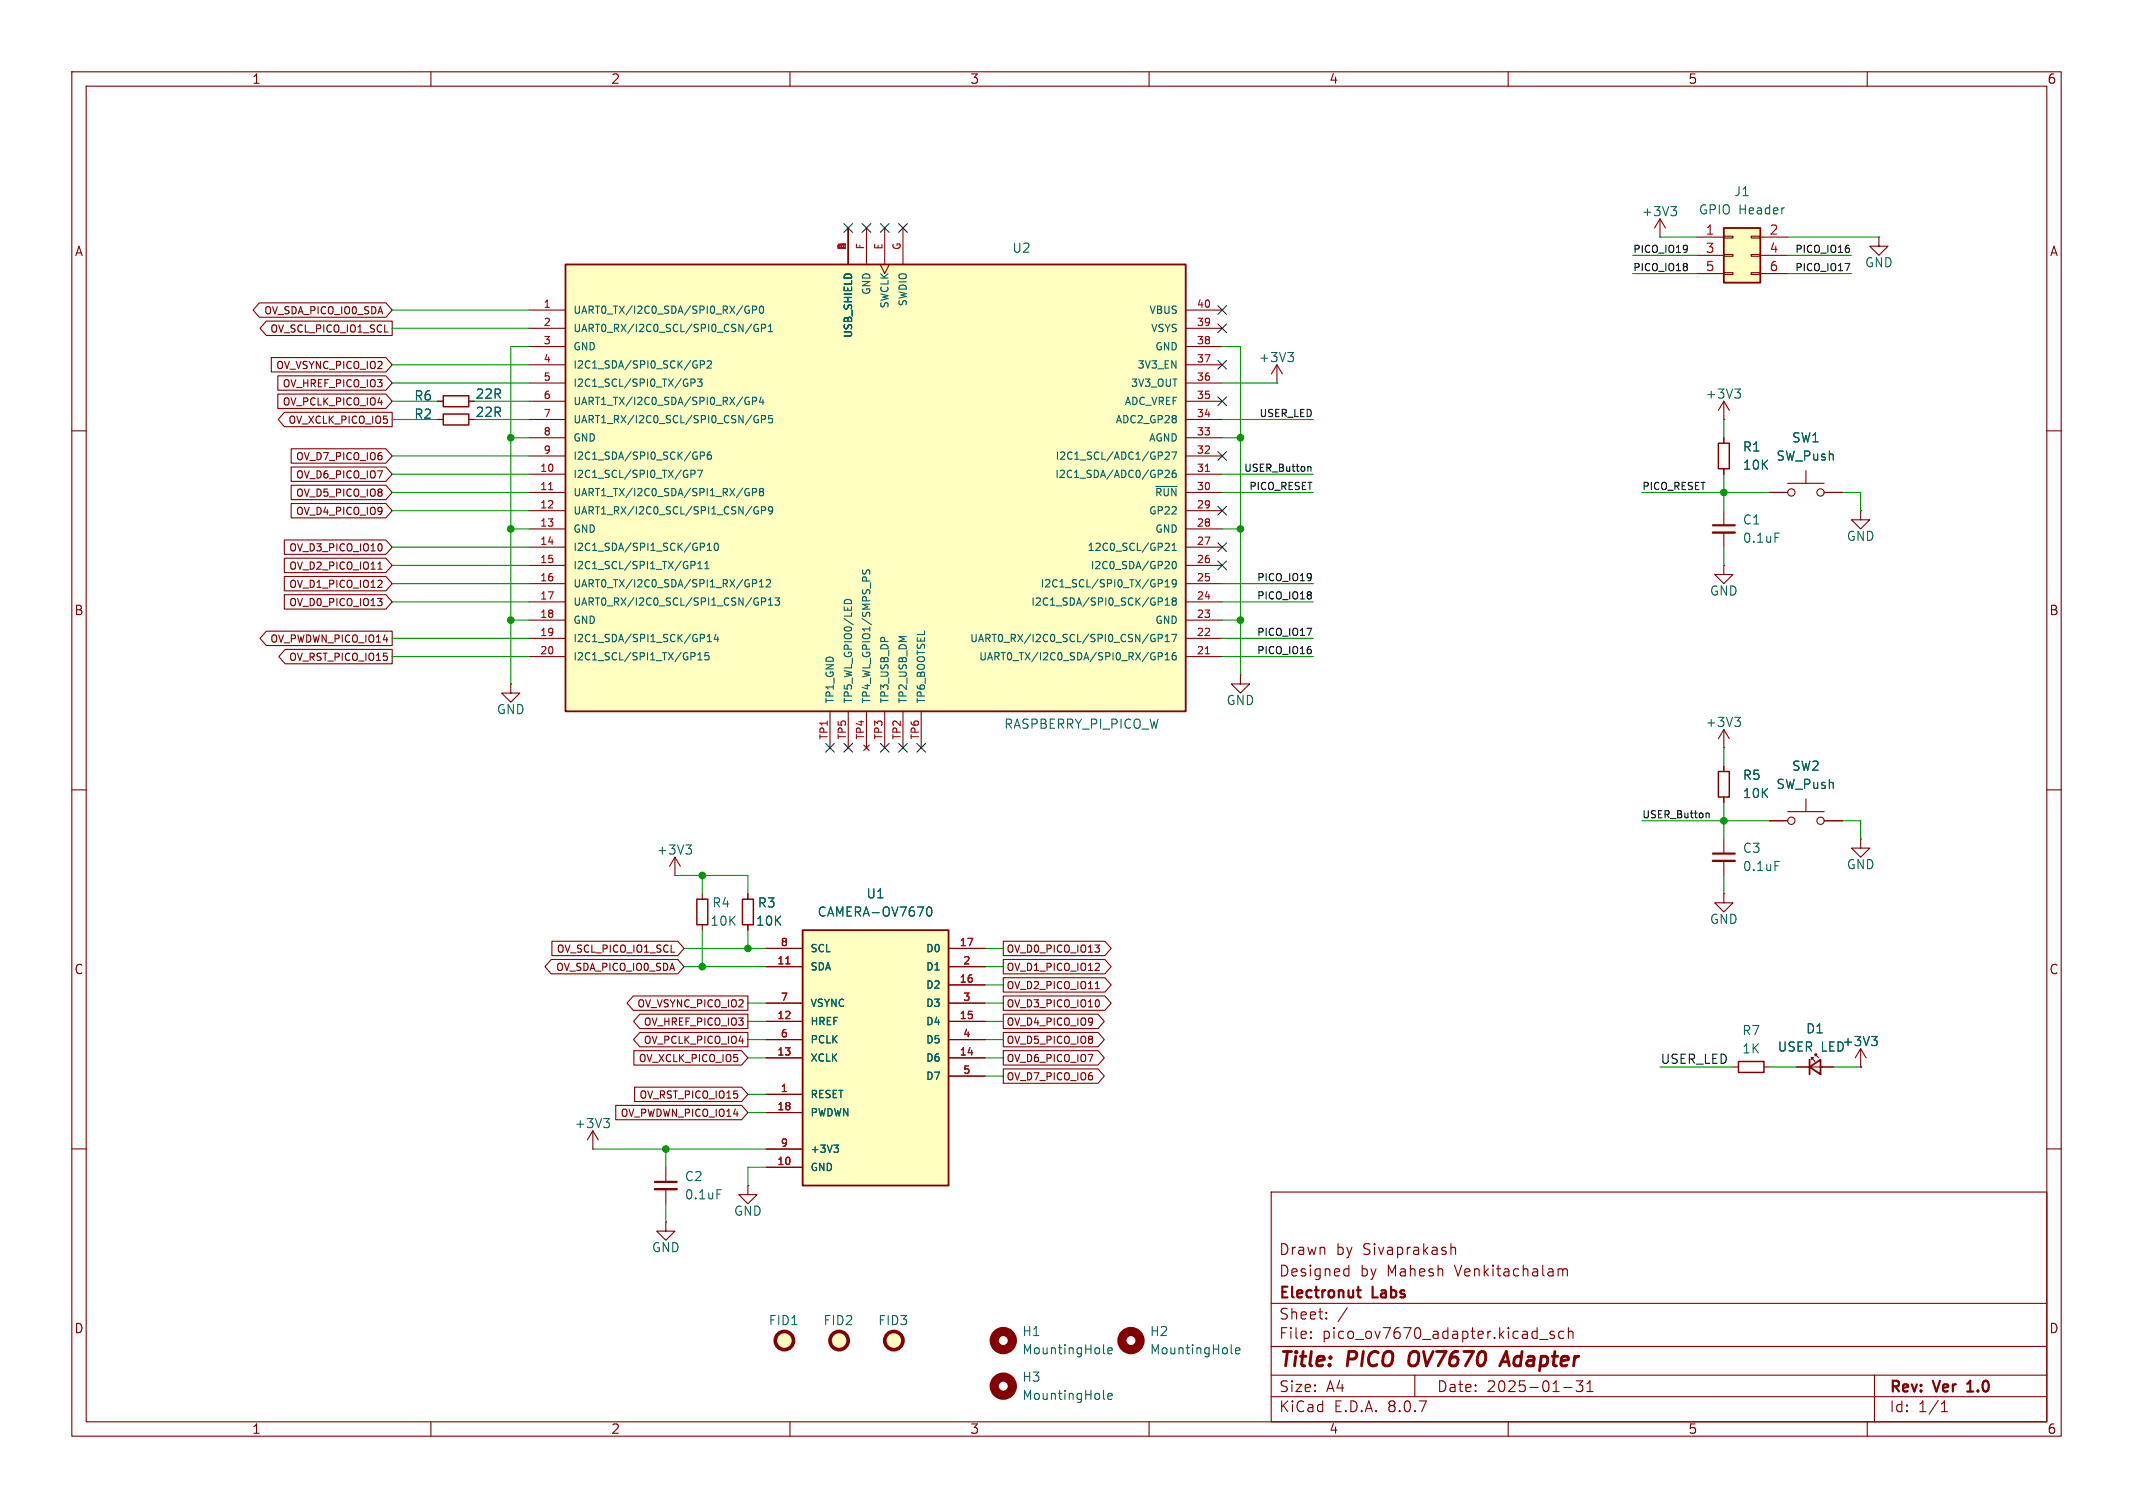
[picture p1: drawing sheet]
<svg xmlns="http://www.w3.org/2000/svg" width="297mm" height="210mm" viewBox="0 0 297 210" stroke-linecap="round" stroke-linejoin="round" font-family="sans-serif">
<g fill="none" stroke="#840000" stroke-width=".15">
<path d="M10 10h277v190h-277zM12 12h273v186h-273zM60 10v2M110 10v2M160 10v2M210 10v2M260 10v2M261.6 33v1.3h1.3l-1.3 1.3-1.3-1.3h1.3M261.6 33h.1M177.8 53.3h.1M177.8 50.8l-.8 1.3M177.8 50.8v2.5"/>
<path d="M177.8 50.8l.8 1.3M10 60h2M240 71.1v2.1M240 74.2v2M259.1 71.1v1.3h1.2l-1.2 1.3-1.3-1.3h1.3M259.1 71.1h.1M285 60h2M10 110h2M285 110h2M10 160h2M92.7 170.2v1.3h1.3l-1.3 1.2-1.3-1.2h1.3M92.7 170.2h.1"/>
<path d="M177 166h108v32h-108zM187.4 176.7l.4 .1M187.8 176.2v1.5M187.8 177.6l-.4 .1M202 173.2v1.5M202 173.8a.37 .37 0 0 1 .7 .1v.8M217 176.8l.4-.1 .2 .2M217.6 176.9l.2-.2 .4 .1v.9M217.6 176.9v.8M285 160h2M60 198v2M110 198v2"/>
<path d="M160 198v2M177 194.5h108M177 191.5h108M177 187.5h108M177 181.5h108M182.5 186.3h.1l-.1 .1M182.5 186.3v.1M182.5 185.5v.1M182.5 185.5h.1l-.1 .1M184.7 183.6v.1M184.7 183.6h-.1l.1 .1M184.7 182.8v.1"/>
<path d="M184.7 182.8h-.1l.1 .1M187.6 182.1l-1.3 2M197 191.5v3M210 198v2M214.4 186.5h1.1M216.4 185.5l-.4-.1-.2 .2 .1 .2 .5 .2 .1 .1-.1 .2-.2 .1-.4-.1M217.7 185.5l-.4-.1-.3 .3v.4l.2 .2 .1 .1 .4-.1M217.7 193.2h1.2M218.4 185.5a.37 .37 0 0 1 .6 .1v.8M218.4 184.9v1.5M220.4 192.3l-.5 .6a.41 .41 0 0 1 .5 .3v.3l-.2 .2-.5 .1-.2-.1M221 193.8h.8"/>
<path d="M221 192.7l.4-.4v1.5M260 198v2M261 191.5v6.5M270.3 196.6h.9M270.3 195.5l.4-.4v1.5"/>
</g>
<path d="M238.5 73.2h3.1M188.9 179.7h.6M189.1 179.2v1.3l.1 .1 .3 .1M273.9 193.8h.9M274.1 192.6l-.2 .1" fill="none" stroke="#840000" stroke-width=".3"/>
<path d="M196.4 188.5a1.5 1.5 0 0 0 0 1.6M208.8 190.2l.9-2 .5 2M209.1 189.6h.9" fill="none" stroke="#840000" stroke-width=".4"/>
<circle cx="139.7" cy="193" r="1.27" fill="none" stroke="#840000" stroke-width="1.3"/>
<path d="M179.3 49.1h.8l-.4 .5M179.9 49.6l.2 .2v.3l-.2 .3M247.2 74.2h.6M153.7 194.7l.1 .2M154.3 194.5l.6-.2-.1-.2-.4-.1-.1 .2v.6h.5" fill="none" stroke="#006464" stroke-width=".15"/>
<path d="M238.5 74.2h3.1" fill="none" stroke="#840000" stroke-width=".33"/>
<path d="M111.8 129.5h20.3v35.6h-20.3z" fill="#ffffc2"/>
<path d="M111.8 129.5h20.3v35.6h-20.3z" fill="none" stroke="#840000" stroke-width=".25"/>
<g fill="none" stroke="#840000" stroke-width=".15">
<path d="M240 78.7v1.3h1.3l-1.3 1.3-1.2-1.3h1.2M240 78.7h.1M240 116.8v2.1M240 119.9v2M106.7 134.6h5.1M106.7 132.1h5.1M106.7 139.7h5.1M132.1 134.6h5.1M132.1 137.2h5.1M132.1 132.1h5.1M132.1 139.7h5.1M106.7 152.4h5.1"/>
<path d="M106.7 142.2h5.1M106.7 147.3h5.1M106.7 154.9h5.1M106.7 144.8h5.1M132.1 142.2h5.1M132.1 147.3h5.1M132.1 144.8h5.1M132.1 149.9h5.1M92.7 162.6v2M92.7 165.6v2M104.1 165.1v1.3h1.3l-1.3 1.2-1.2-1.2h1.2M104.1 165.1h.1"/>
<path d="M106.7 162.6h5.1M106.7 160h5.1"/>
</g>
<path d="M109.4 134.2h.6" fill="none" stroke="#a90000" stroke-width=".15"/>
<path d="M247.2 120h.6M129.1 126.4l.3-.1a.79 .79 0 0 1 0 1.3l-.2-.1-.1-.2-.1-.5zM116.1 159.5h.6l-.3 .4M116.6 159.9l.1 .1v.3l-.1 .2M99.8 165.7h.6" fill="none" stroke="#006464" stroke-width=".15"/>
<path d="M238.5 119.9h3.1M91.2 165.6h3" fill="none" stroke="#840000" stroke-width=".33"/>
<path d="M238.5 118.9h3.1M91.2 164.6h3" fill="none" stroke="#840000" stroke-width=".3"/>
<circle cx="116.8" cy="186.7" r="1.27" fill="#ffffc2" stroke="#ffffc2" stroke-width=".14"/>
<circle cx="116.8" cy="186.7" r="1.27" fill="none" stroke="#840000" stroke-width=".51"/>
<path d="M78.7 36.8h86.4v62.3h-86.4z" fill="#ffffc2"/>
<path d="M78.7 36.8h86.4v62.3h-86.4z" fill="none" stroke="#840000" stroke-width=".25"/>
<g fill="none" stroke="#840000" stroke-width=".15">
<path d="M118.1 31.8v5M120.6 31.8v5M122.6 36.8l.6 1.3 .6-1.3M123.2 31.8v5M125.7 31.8v5M73.7 43.2h5M73.7 45.7h5M73.7 48.3h5M73.7 58.4h5M73.7 55.9h5M73.7 50.8h5M73.7 53.3h5"/>
<path d="M165.1 43.2h5.1M165.1 45.7h5.1M165.1 48.3h5.1M165.1 58.4h5.1M165.1 55.9h5.1M165.1 50.8h5.1M165.1 53.3h5.1M240 58.4h.1M240 55.9l-.7 1.3M240 55.9v2.5M240 55.9l.8 1.3M73.7 66h5"/>
<path d="M73.7 68.6h5M73.7 71.1h5M73.7 73.7h5M73.7 76.2h5M73.7 78.7h5M73.7 63.5h5M73.7 61h5M165.1 66h5.1M165.1 68.6h5.1M165.1 71.1h5.1M165.1 73.7h5.1M165.1 76.2h5.1"/>
<path d="M165.1 78.7h5.1M165.1 63.5h5.1M165.1 61h5.1M240 61v.7M240 65.3v.7M246.4 68.6h2.5M248.9 67.3h5.1M251.5 65.5v1.8M254 68.6h2.5M71.1 95.3v1.2h1.3l-1.3 1.3-1.3-1.3h1.3M71.1 95.3h.1M73.7 81.3h5"/>
<path d="M73.7 83.8h5M73.7 88.9h5M73.7 91.4h5M73.7 86.4h5M115.6 99.1v5M118.1 99.1v5M120.6 99.1v5M123.2 99.1v5M125.7 99.1v5M128.3 99.1v5M165.1 81.3h5.1M165.1 83.8h5.1"/>
<path d="M165.1 88.9h5.1M165.1 91.4h5.1M165.1 86.4h5.1M94 119.4l-.8 1.3M94 119.4v2.5M94 119.4l.7 1.3M120.3 103.8l.7 .7M121 103.8l-.7 .7M240 104.1h.1M240 101.6v2.5M240 106.7v.7M240 111v.8"/>
<path d="M240 101.6l-.7 1.3M240 101.6l.8 1.3M246.4 114.3h2.5M248.9 113h5.1M251.5 111.3v1.7M254 114.3h2.5M259.1 116.8v1.3h1.2l-1.2 1.3-1.3-1.3h1.3M259.1 116.8h.1M94 121.9h.1M97.8 124.5v.7M97.8 128.8v.7M104.1 124.5v.7"/>
<path d="M104.1 128.8v.7M240 124.5v1.2h1.3l-1.3 1.3-1.2-1.3h1.2M240 124.5h.1"/>
<circle cx="249.4" cy="68.6" r=".51"/>
<circle cx="253.5" cy="68.6" r=".51"/>
<circle cx="249.4" cy="114.3" r=".51"/>
<circle cx="253.5" cy="114.3" r=".51"/>
</g>
<g fill="none" stroke="#006464" stroke-width=".15">
<path d="M96.2 53.3h.5l.1-.2-.1-.2-.5-.1v1M97.1 52.8h.7l-.4 .4 .3 .1v.4l-.1 .1-.5-.1M97.5 50.8l.5-.1 .1-.1-.1-.3-.5-.1v1.1M98.5 50.3l.4-.1 .2 .3-.7 .8h.7M103.9 42.7h.4M103.9 55.4h.4M104.1 43.2h.2v.3l-.2 .1h-.2M104.1 55.9h.2v.3l-.2 .1h-.2M104.8 43.2l.5-.1 .1-.1-.1-.3-.5-.1v1M104.8 55.9l.5-.1 .1-.1-.1-.3-.5-.1v1M105.5 45.2a.47 .47 0 0 0-.5 .5 .47 .47 0 0 0 .5 .4l.1-.4h-.2M105.5 57.9a.47 .47 0 0 0-.5 .5 .47 .47 0 0 0 .5 .4l.1-.4h-.2"/>
<path d="M105.8 42.7l.2-.1a.54 .54 0 0 1 .3 .5 .54 .54 0 0 1-.3 .5l-.2-.1-.1-.2zM106 55.3l-.3 .7h.7M106 45.7l.5-.1 .1-.1v-.2l-.6-.1v1M106 58.4l.5-.1 .1-.1v-.2l-.6-.1v1M106.2 55.7v.6M107 45.5l.3-.3v1M107 46.2h.6M107.5 57.9h-.5v.4h.1h.4l.1 .1-.1 .4-.1 .1-.4-.1M241.5 54.2h.8l-.4 .5M242.1 54.7l.2 .2v.3l-.2 .2M96.2 66h.5l.1-.2-.1-.2-.5-.1v1M96.2 78.2h.4l.2 .2-.1 .3h-.5"/>
<path d="M97.1 65.5h.7l-.4 1M97.2 79.2h.6M97.2 78.5l.3-.3v1M97.5 63.5l.5-.1 .1-.1-.1-.3-.5-.1v1.1M98 75.7v.4M98.1 79.2h.6M98.1 78.5l.3-.3v1M98.5 76.7h.6M98.5 75.9l.3-.3v1.1M99 62.9l-.3 .1a.68 .68 0 0 0 0 1l.3-.1 .1-.4-.2-.2h-.2l-.2 .2M99.5 75.7l.2-.1a.54 .54 0 0 1 .3 .6 .54 .54 0 0 1-.3 .5l-.2-.1v-.3zM103.9 68.1h.4"/>
<path d="M104.1 68.6h.2v.3l-.2 .1h-.2M104.8 68.6l.5-.1 .1-.1-.1-.3-.5-.1v1M105.5 70.6a.47 .47 0 0 0-.5 .5 .47 .47 0 0 0 .5 .4l.1-.4h-.2M105.9 68.5l-.2-.2 .2-.3 .3 .1 .1 .1-.2 .3M105.9 68.5l-.2 .2 .1 .2 .1 .1h.3l.1-.2v-.2l-.2-.1M105.9 68.5h.2M106 71.1l.5-.1 .1-.1v-.2l-.6-.1v1M107.6 71l-.2 .2-.3-.1-.1-.1 .1-.4h.3l.1 .1a.67 .67 0 0 1-.2 .9h-.2M120.1 79.4v.4l.2 .1M120.4 79.9l.4-.5 .3 .2v.3M160.9 67.7h3M162.2 65.6l.4-.1 .2 .3-.6 .7h.6"/>
<path d="M162.2 63l.4-.1 .2 .3-.6 .8h.6M162.4 75.6l.3 .1 .1 .2-.6 .8h.6M163.2 62.9h.6l-.4 1.1M163.2 76.7h.6M163.2 75.9l.3-.3v1.1M163.3 78.3l.2-.1a.54 .54 0 0 1 .3 .5 .54 .54 0 0 1-.3 .5l-.2-.1-.1-.3zM163.7 65.5h-.3a.68 .68 0 0 0 0 1l.3-.1 .1-.3-.2-.2h-.2l-.2 .2M96.7 91v.3M97.2 91.2l.3-.3v1M97.2 91.9h.6M98 88.4v.4M98.5 88.6l.3-.3v1.1"/>
<path d="M98.5 89.4h.6M98.7 90.9h-.5l-.1 .5 .2-.1h.3l.1 .2v.3l-.2 .1-.4-.1M99.7 88.3l-.2 .7h.6M99.9 88.7v.7M104.8 81.3l.5-.1 .1-.1-.1-.3-.5-.1v1M105.7 81l.3-.3v1M105.7 81.7h.6M106 83.8l.5-.1 .1-.1v-.2l-.6-.1v1M106.7 80.8l.4-.1 .2 .3-.6 .7h.6M107 83.6l.3-.3v1M107 84.3h.6M107.9 83.3h.6l-.3 .4h.3v.5l-.1 .1-.5-.1"/>
<path d="M117.6 84.1a.51 .51 0 0 1 .5-.6 .51 .51 0 0 1 .5 .6M161.3 91.4h.5l.1-.2-.1-.2-.5-.1v1M161.3 88.9l.5-.1 .1-.1-.1-.3-.5-.1v1.1M161.7 83.3l.2 .2-.1 .2-.1 .1M161.8 80.8l.1 .1-.1 .3M162.2 81.7h.6M162.2 84.3h.6M162.2 89.4h.6M162.2 91.9h.6M162.2 81l.3-.3v1M162.2 83.6l.3-.3v1M162.2 88.6l.3-.3v1.1"/>
<path d="M162.2 91.2l.3-.3v1M163.2 88.3h.6l-.4 1.1M163.4 83.7l-.2-.2 .2-.2h.3l.1 .2-.2 .2M163.4 83.7l-.2 .2 .1 .3 .1 .1 .3-.1 .1-.1-.1-.3-.1-.1M163.4 83.7h.2M163.7 90.9h-.3a.68 .68 0 0 0 0 1l.3-.1 .1-.3-.2-.2h-.2l-.2 .2M163.8 81.2l-.2 .2h-.2l-.2-.2 .1-.4 .3-.1 .1 .1a.67 .67 0 0 1-.2 .9h-.2M241.5 99.9h.8l-.4 .5M95.5 117.7h.8l-.4 .5M96 118.2l.3 .2v.3l-.3 .2M242.1 100.4l.2 .2v.3l-.2 .3"/>
</g>
<path d="M76.4 68.2h.6M167.8 65.7h.6M167.8 91.1h.6" fill="none" stroke="#a90000" stroke-width=".15"/>
<path d="M239.3 61.7h1.5v3.6h-1.5zM239.3 107.4h1.5v3.6h-1.5zM97 125.2h1.6v3.6h-1.6zM103.4 125.2h1.5v3.6h-1.5z" fill="none" stroke="#840000" stroke-width=".2"/>
<circle cx="109.2" cy="186.7" r="1.27" fill="#ffffc2" stroke="#ffffc2" stroke-width=".14"/>
<circle cx="109.2" cy="186.7" r="1.27" fill="none" stroke="#840000" stroke-width=".51"/>
<path d="M240 31.8h5.1v7.6h-5.1z" fill="#ffffc2"/>
<g fill="none" stroke="#840000" stroke-width=".15">
<path d="M231.1 33h.1M231.1 30.5l-.7 1.3M231.1 30.5v2.5M231.1 30.5l.8 1.3M236.2 33h3.8M236.2 35.6h3.8M236.2 38.1h3.8M240 38h1.3v.2h-1.3zM240 35.4h1.3v.3h-1.3zM240 32.9h1.3v.2h-1.3zM243.8 38h1.3v.2h-1.3zM243.8 35.4h1.3v.3h-1.3z"/>
<path d="M243.8 32.9h1.3v.2h-1.3zM245.1 33h3.8M245.1 35.6h3.8M245.1 38.1h3.8M36.1 42.2h17.6l.9 1-.9 1h-17.6l-.9-1zM37.1 44.7h17.5v2h-17.5l-.9-1zM37.8 49.8h15.9l.9 1-.9 1h-15.9zM38.7 52.3h15l.9 1-.9 1h-15zM38.7 54.9h15l.9 1-.9 1h-15zM39.6 57.4h15v2h-15l-.9-1zM61 55.9h.7M61 58.4h.7"/>
<path d="M65.3 55.9h.7M65.3 58.4h.7M39.6 77.7h14.1l.9 1-.9 1h-14.1zM39.6 75.2h14.1l.9 1-.9 1h-14.1zM40.5 70.1h13.2l.9 1-.9 1h-13.2zM40.5 67.6h13.2l.9 1-.9 1h-13.2zM40.5 62.5h13.2l.9 1-.9 1h-13.2zM40.5 65h13.2l.9 1-.9 1h-13.2zM52.6 79.3h.6M52.8 78.4l.1-.1v1M53.1 75.8l.1 .3-.1 .5M240 61v.7"/>
<path d="M240 65.3v.7M246.4 68.6h2.5M254 68.6h2.5M37.1 87.9h17.5v2h-17.5l-.9-1zM39.6 80.3h14.1l.9 1-.9 1h-14.1zM39.6 82.8h14.1l.9 1-.9 1h-14.1zM39.7 90.4h14.9v2h-14.9l-.9-1zM52.6 83.3h.6l-.3 .4M53 80.8l.2 .2-.1 .2-.5 .6h.6M53.1 83.8l.1 .1-.1 .4M172.7 94v1.3h1.3l-1.3 1.2-1.3-1.2h1.3M172.7 94h.1"/>
<path d="M240 106.7v.7M240 111v.8M246.4 114.3h2.5M254 114.3h2.5M76.8 133.6h17.6l.8 1-.8 1h-17.6l-.9-1zM76.8 131.1h17.6l.8 1-.8 1h-17.6zM88.2 138.7h15.9v2h-15.9l-.9-1zM104.1 124.5v.7M104.1 128.8v.7M106.7 134.6h5.1M106.7 132.1h5.1M106.7 139.7h5.1"/>
<path d="M132.1 134.6h5.1M132.1 137.2h5.1M132.1 132.1h5.1M132.1 139.7h5.1M139.7 133.6h14.1l.9 1-.9 1h-14.1zM139.7 136.2h14.1l.9 1-.9 1h-14.1zM139.7 138.7h14.1l.9 1-.9 1h-14.1zM139.7 131.1h14.1l.9 1-.9 1h-14.1zM152.5 135.1h.6M152.5 131.6h.6l-.4 .4M152.5 137.7h.6M153 134.2v.4"/>
<path d="M153 132.1v.4M153 139.4v.6M82.5 157.5l-.7 1.3M82.5 157.5v2.5M82.5 157.5l.8 1.3M85.7 153.9h17.6l.8 1-.8 1h-17.6zM88.3 146.3h15l.8 1-.8 1h-15zM88.4 151.4h14.9l.8 1-.8 1h-14.9zM89.1 143.8h15v2h-15l-.9-1zM89.1 141.2h15v2h-15l-.9-1zM106.7 152.4h5.1M106.7 142.2h5.1"/>
<path d="M106.7 147.3h5.1M106.7 154.9h5.1M106.7 144.8h5.1M132.1 142.2h5.1M132.1 147.3h5.1M132.1 144.8h5.1M132.1 149.9h5.1M139.7 146.3h13.2l.9 1-.9 1h-13.2zM139.7 148.9h13.2l.9 1-.9 1h-13.2zM139.7 143.8h13.2l.9 1-.9 1h-13.2zM139.7 141.2h13.2l.9 1-.9 1h-13.2zM241.3 148.6h.8"/>
<path d="M245.6 148.6h.8M250.2 148.6h5.1M252.2 147.6v-.3h.3h-.3l.5 .5M252.7 147.1v-.3h.3h-.3l.5 .5M259.1 148.6h.1M259.1 146.1l-.8 1.2M259.1 146.1v2.5M259.1 146.1l.7 1.2M82.5 160h.1M106.7 162.6h5.1M106.7 160h5.1"/>
</g>
<path d="M240 31.8h5.1v7.6h-5.1zM252 148.6l1.5-1v2zM252 147.6v2" fill="none" stroke="#840000" stroke-width=".25"/>
<g fill="none" stroke="#006464" stroke-width=".15">
<path d="M232.7 28.8h.7l-.4 .5M233.2 29.3l.2 .2v.3l-.2 .2M129.1 126.4l.3-.1a.79 .79 0 0 1 0 1.3l-.2-.1-.1-.2-.1-.5zM84.1 155.8h.7l-.4 .5M84.6 156.3l.2 .2v.3l-.2 .2M116.1 159.5h.6l-.3 .4M116.6 159.9l.1 .1v.3l-.1 .2M260.6 144.3h.8l-.4 .5M261.1 144.8l.3 .3v.3l-.3 .2M153.7 188.4l.1 .1M154.3 188.1l.6-.1-.1-.2-.4-.1-.1 .2v.6h.5M171.4 188.4l.2 .1"/>
<path d="M172 188.1l.6-.1v-.2l-.4-.1-.2 .2 .1 .6h.5"/>
</g>
<path d="M61.7 55.1h3.6v1.5h-3.6zM61.7 57.7h3.6v1.5h-3.6zM242.1 147.8h3.5v1.6h-3.5z" fill="none" stroke="#840000" stroke-width=".2"/>
<circle cx="124.5" cy="186.7" r="1.27" fill="#ffffc2" stroke="#ffffc2" stroke-width=".14"/>
<circle cx="124.5" cy="186.7" r="1.27" fill="none" stroke="#840000" stroke-width=".51"/>
<g fill="none" stroke="#840000" stroke-width="1.3">
<circle cx="139.7" cy="186.7" r="1.27"/>
<circle cx="157.5" cy="186.7" r="1.27"/>
</g>
<path d="M256.9 36.7h.7l-.5 1M257.5 34.6v.5M182.2 65h.3v.6M182.5 79.9v.1a.84 .84 0 0 1-.1 .8M182 87.5h.6l-.4 1M182.5 82.5l.1 .1-.1 .2M182.5 82.9l.1 .1-.1 .4M182.5 90.5v.4M182.6 80.3l-.1 .1M237.6 113.3h.3l.1 .6" fill="none" stroke="#0f0f0f" stroke-width=".15"/>
<g fill="none" stroke="#009600" stroke-width=".15">
<path d="M227.3 35.6h8.9M227.3 38.1h8.9M231.1 33h5.1M248.9 33h12.7M248.9 35.6h8.9M248.9 38.1h8.9M54.6 53.3h19.1M54.6 58.4h6.4M54.6 45.7h19.1M54.6 43.2h19.1M54.6 50.8h19.1M54.6 55.9h6.4"/>
<path d="M66 58.4h7.7M66 55.9h7.7M73.7 48.3h-2.6v47M170.2 48.3h2.5v45.7M170.2 53.3h7.6M170.2 58.4h12.7M240 58.4v2.6M54.6 68.6h19.1M54.6 66h19.1M54.6 63.5h19.1M54.6 76.2h19.1M54.6 71.1h19.1"/>
<path d="M54.6 78.7h19.1M71.1 73.7h2.6M71.1 61h2.6M170.2 68.6h12.7M170.2 73.7h2.5M170.2 66h12.7M170.2 61h2.5M228.6 68.6h17.8M240 66v5.1M240 76.2v2.5M256.5 68.6h2.6v2.5M54.6 81.3h19.1"/>
<path d="M54.6 83.8h19.1M54.6 91.4h19.1M54.6 88.9h19.1M71.1 86.4h2.6M170.2 81.3h12.7M170.2 83.8h12.7M170.2 86.4h2.5M170.2 91.4h12.7M170.2 88.9h12.7M228.6 114.3h17.8M240 104.1v2.6M240 111.8v5"/>
<path d="M256.5 114.3h2.6v2.5M94 121.9h10.1v2.6M95.2 134.6h11.5M95.2 132.1h11.5M97.8 121.9v2.6M97.8 129.5v5.1M104.1 139.7h2.6M104.1 129.5v2.6M137.2 139.7h2.5M137.2 134.6h2.5M137.2 132.1h2.5M137.2 137.2h2.5"/>
<path d="M240 121.9v2.6M104.1 142.2h2.6M104.1 144.8h2.6M104.1 147.3h2.6M104.1 154.9h2.6M104.1 152.4h2.6M137.2 142.2h2.5M137.2 144.8h2.5M137.2 147.3h2.5M137.2 149.9h2.5M231.1 148.6h10.2M246.4 148.6h3.8"/>
<path d="M255.3 148.6h3.8M82.5 160h24.2M92.7 160v2.6M92.7 167.6v2.6M106.7 162.6h-2.6v2.5"/>
</g>
<g fill="none" stroke="#000084" stroke-width=".15">
<path d="M117.5 31.1l1.2 1.3M118.7 31.1l-1.2 1.3M120 31.1l1.3 1.3M121.3 31.1l-1.3 1.3M122.6 31.1l1.2 1.3M123.8 31.1l-1.2 1.3M125.1 31.1l1.2 1.3M126.3 31.1l-1.2 1.3M169.6 55.3l1.2 1.2M169.6 50.2l1.2 1.2M169.6 45.1l1.2 1.2M169.6 42.6l1.2 1.2"/>
<path d="M170.8 55.3l-1.2 1.2M170.8 50.2l-1.2 1.2M170.8 45.1l-1.2 1.2M170.8 42.6l-1.2 1.2M169.6 75.6l1.2 1.2M169.6 78.1l1.2 1.2M169.6 70.5l1.2 1.2M169.6 62.9l1.2 1.2M170.8 75.6l-1.2 1.2M170.8 78.1l-1.2 1.2M170.8 70.5l-1.2 1.2M170.8 62.9l-1.2 1.2"/>
<path d="M115 103.5l1.2 1.2M116.2 103.5l-1.2 1.2M117.5 103.5l1.2 1.2M118.7 103.5l-1.2 1.2M122.6 103.5l1.2 1.2M123.8 103.5l-1.2 1.2M125.1 103.5l1.2 1.2M126.3 103.5l-1.2 1.2M127.7 103.5l1.2 1.2M128.9 103.5l-1.2 1.2"/>
</g>
<path d="M109.4 134.2h.6" fill="none" stroke="#a90000" stroke-width=".15"/>
<g fill="#009600" stroke="#009600" stroke-width=".15">
<circle cx="240" cy="68.6" r=".46"/>
<circle cx="172.7" cy="61" r=".46"/>
<circle cx="71.1" cy="86.4" r=".46"/>
<circle cx="71.1" cy="73.7" r=".46"/>
<circle cx="71.1" cy="61" r=".46"/>
<circle cx="97.8" cy="121.9" r=".46"/>
<circle cx="172.7" cy="73.7" r=".46"/>
<circle cx="172.7" cy="86.4" r=".46"/>
<circle cx="97.8" cy="134.6" r=".46"/>
<circle cx="104.1" cy="132.1" r=".46"/>
<circle cx="92.7" cy="160" r=".46"/>
<circle cx="240" cy="114.3" r=".46"/>
</g>
<g font-size="2.8" fill="#840000">
<text x="178" y="190.9">Title:</text>
<text x="187.7" y="190.9">PICO</text>
<text x="197" y="190.9">OV7670</text>
<text x="210.8" y="190.9">Adapter</text>
</g>
<g font-size="2.1" fill="#840000">
<text x="178" y="178">Designed</text>
<text x="178" y="175">Drawn</text>
<text x="186" y="175">by</text>
<text x="189.4" y="178">by</text>
<text x="189.8" y="175">Sivaprakash</text>
<text x="193.2" y="178">Mahesh</text>
<text x="202.8" y="178">Venkitachalam</text>
<text x="178" y="184">Sheet:</text>
<text x="178" y="181.2">Electronut</text>
<text x="191.2" y="181.2">Labs</text>
<text x="178" y="186.7">File:</text>
<text x="184.1" y="186.7">pico_ov7670_adapter.kicad_sch</text>
<text x="178" y="196.9">KiCad</text>
<text x="178" y="194.1">Size:</text>
<text x="184.7" y="194.1">A4</text>
<text x="185.7" y="196.9">E.D.A.</text>
<text x="193.3" y="196.9">8.0.7</text>
<text x="200" y="194.1">Date:</text>
<text x="207" y="194.1">2025-01-31</text>
<text x="263" y="194.3">Rev:</text>
<text x="263" y="196.9">Id:</text>
<text x="267.1" y="196.9">1/1</text>
<text x="269.4" y="194.3">Ver</text>
<text x="274.6" y="194.3">1.0</text>
</g>
<g font-size="1.8" fill="#840000">
<text x="35" y="11.9">1</text>
<text x="85" y="11.9">2</text>
<text x="135" y="11.9">3</text>
<text x="185" y="11.9">4</text>
<text x="235" y="11.9">5</text>
<text x="285" y="11.9">6</text>
<text x="10.3" y="35.9">A</text>
<text x="285.3" y="35.9">A</text>
<text x="10.3" y="85.9">B</text>
<text x="285.3" y="85.9">B</text>
<text x="10.3" y="135.9">C</text>
<text x="285.3" y="135.9">C</text>
<text x="10.3" y="185.9">D</text>
<text x="285.3" y="185.9">D</text>
<text x="35" y="199.9">1</text>
<text x="85" y="199.9">2</text>
<text x="135" y="199.9">3</text>
<text x="185" y="199.9">4</text>
<text x="235" y="199.9">5</text>
<text x="285" y="199.9">6</text>
</g>
<g font-size="1.8" fill="#006464">
<text x="241.4" y="27.5">J1</text>
<text x="140.9" y="35.4">U2</text>
<text x="228.5" y="30.3">+3V3</text>
<text x="236.5" y="30.1">GPIO Header</text>
<text x="259.6" y="37.4">GND</text>
<text x="175.2" y="50.6">+3V3</text>
<text x="57.6" y="56">R6</text>
<text x="57.6" y="58.5">R2</text>
<text x="66.1" y="55.7">22R</text>
<text x="66.1" y="58.3">22R</text>
<text x="237.4" y="55.7">+3V3</text>
<text x="242.6" y="63.1">R1</text>
<text x="242.6" y="65.6">10K</text>
<text x="247.2" y="64.4">SW_Push</text>
<text x="249.4" y="61.8">SW1</text>
<text x="242.6" y="73.3">C1</text>
<text x="242.6" y="75.8">0.1uF</text>
<text x="257" y="75.5">GND</text>
<text x="238" y="83.2">GND</text>
<text x="69.1" y="99.7">GND</text>
<text x="139.7" y="101.7">RASPBERRY_PI_PICO_W</text>
<text x="170.7" y="98.4">GND</text>
<text x="237.4" y="101.4">+3V3</text>
<text x="249.4" y="107.5">SW2</text>
<text x="242.6" y="108.8">R5</text>
<text x="242.6" y="111.4">10K</text>
<text x="247.2" y="110.1">SW_Push</text>
<text x="91.3" y="119.2">+3V3</text>
<text x="242.6" y="119">C3</text>
<text x="120.5" y="125.3">U1</text>
<text x="242.6" y="121.5">0.1uF</text>
<text x="257" y="121.3">GND</text>
<text x="98.8" y="129.1">10K</text>
<text x="99.1" y="126.6">R4</text>
<text x="105.2" y="129.1">10K</text>
<text x="105.4" y="126.6">R3</text>
<text x="113.7" y="127.9">CAMERA-OV7670</text>
<text x="238" y="128.9">GND</text>
<text x="242.5" y="144.4">R7</text>
<text x="242.5" y="146.9">1K</text>
<text x="247.4" y="146.7">USER LED</text>
<text x="251.4" y="144.1">D1</text>
<text x="256.4" y="145.9">+3V3</text>
<text x="79.9" y="157.3">+3V3</text>
<text x="95.3" y="164.7">C2</text>
<text x="95.3" y="167.2">0.1uF</text>
<text x="102.1" y="169.5">GND</text>
<text x="90.7" y="174.6">GND</text>
<text x="106.9" y="184.8">FID1</text>
<text x="114.6" y="184.8">FID2</text>
<text x="122.2" y="184.8">FID3</text>
<text x="142.2" y="186.3">H1</text>
<text x="142.2" y="188.8">MountingHole</text>
<text x="160" y="186.3">H2</text>
<text x="160" y="188.8">MountingHole</text>
<text x="142.2" y="192.6">H3</text>
<text x="142.2" y="195.2">MountingHole</text>
</g>
<g font-size="1.8" fill="#a90000">
<text x="237.4" y="32.8">1</text>
<text x="237.4" y="35.3">3</text>
<text x="246.3" y="32.8">2</text>
<text x="246.3" y="35.3">4</text>
<text x="237.4" y="37.8">5</text>
<text x="246.3" y="37.8">6</text>
</g>
<text font-size="1.8" fill="#0f0f0f" x="231.1" y="148.2">USER_LED</text>
<g font-size="1.4" fill="#a90000">
<text x="117.9" y="34.9" transform="rotate(-90 117.9 34.9)">B</text>
<text x="120.4" y="34.9" transform="rotate(-90 120.4 34.9)">F</text>
<text x="122.9" y="34.9" transform="rotate(-90 122.9 34.9)">E</text>
<text x="125.5" y="34.9" transform="rotate(-90 125.5 34.9)">G</text>
<text x="75.6" y="42.9">1</text>
<text x="75.6" y="45.5">2</text>
<text x="166.5" y="45.5">39</text>
<text x="166.5" y="42.9">40</text>
<text x="75.6" y="48">3</text>
<text x="75.6" y="50.5">4</text>
<text x="75.6" y="53.1">5</text>
<text x="166.5" y="50.5">37</text>
<text x="166.5" y="48">38</text>
<text x="166.5" y="53.1">36</text>
<text x="75.6" y="55.6">6</text>
<text x="75.6" y="58.2">7</text>
<text x="166.5" y="58.2">34</text>
<text x="166.5" y="55.6">35</text>
<text x="75.1" y="65.8">10</text>
<text x="75.6" y="60.7">8</text>
<text x="75.6" y="63.2">9</text>
<text x="166.5" y="65.8">31</text>
<text x="166.5" y="63.2">32</text>
<text x="166.5" y="60.7">33</text>
<text x="75.1" y="68.3">11</text>
<text x="75.1" y="70.9">12</text>
<text x="166.5" y="70.9">29</text>
<text x="166.5" y="68.3">30</text>
<text x="75.1" y="73.4">13</text>
<text x="75.1" y="75.9">14</text>
<text x="166.5" y="75.9">27</text>
<text x="166.5" y="73.4">28</text>
<text x="75.1" y="78.5">15</text>
<text x="75.1" y="81">16</text>
<text x="75.1" y="83.6">17</text>
<text x="166.5" y="83.6">24</text>
<text x="166.5" y="81">25</text>
<text x="166.5" y="78.5">26</text>
<text x="75.1" y="88.6">19</text>
<text x="75.1" y="86.1">18</text>
<text x="166.5" y="88.6">22</text>
<text x="166.5" y="86.1">23</text>
<text x="75.1" y="91.2">20</text>
<text x="166.5" y="91.2">21</text>
<text x="115.3" y="103.1" transform="rotate(-90 115.3 103.1)">TP1</text>
<text x="117.9" y="103.1" transform="rotate(-90 117.9 103.1)">TP5</text>
<text x="120.4" y="103.1" transform="rotate(-90 120.4 103.1)">TP4</text>
<text x="122.9" y="103.1" transform="rotate(-90 122.9 103.1)">TP3</text>
<text x="125.5" y="103.1" transform="rotate(-90 125.5 103.1)">TP2</text>
<text x="128" y="103.1" transform="rotate(-90 128 103.1)">TP6</text>
<text x="108.6" y="131.8">8</text>
<text x="133.5" y="131.8">17</text>
<text x="108.1" y="134.4">11</text>
<text x="133.5" y="136.9">16</text>
<text x="134" y="134.4">2</text>
<text x="108.1" y="142">12</text>
<text x="108.6" y="139.4">7</text>
<text x="133.5" y="142">15</text>
<text x="134" y="139.4">3</text>
<text x="108.1" y="147.1">13</text>
<text x="108.6" y="144.5">6</text>
<text x="133.5" y="147.1">14</text>
<text x="134" y="144.5">4</text>
<text x="134" y="149.6">5</text>
<text x="108.1" y="154.7">18</text>
<text x="108.6" y="152.1">1</text>
<text x="108.6" y="159.8">9</text>
<text x="108.1" y="162.3">10</text>
</g>
<g font-size="1.4" fill="#0f0f0f">
<text x="227.3" y="35.3">PICO_IO19</text>
<text x="249.8" y="35.3">PICO_IO16</text>
<text x="227.3" y="37.8">PICO_IO18</text>
<text x="249.8" y="37.8">PICO_IO17</text>
<text x="175.2" y="58.1">USER_LED</text>
<text x="173.1" y="65.8">USER_Button</text>
<text x="173.8" y="68.3">PICO_RESET</text>
<text x="228.6" y="68.3">PICO_RESET</text>
<text x="174.9" y="83.5">PICO_IO18</text>
<text x="174.9" y="81">PICO_IO19</text>
<text x="174.9" y="88.6">PICO_IO17</text>
<text x="174.9" y="91.2">PICO_IO16</text>
<text x="228.6" y="114">USER_Button</text>
</g>
<g font-size="1.4" fill="#006464">
<text x="121.4" y="41.2" transform="rotate(-90 121.4 41.2)">GND</text>
<text x="79.8" y="43.9">UART0_TX/I2C0_SDA/SPI0_RX/GP0</text>
<text x="79.8" y="46.5">UART0_RX/I2C0_SCL/SPI0_CSN/GP1</text>
<text x="118.8" y="47.2" transform="rotate(-90 118.8 47.2)">USB_SHIELD</text>
<text x="123.9" y="43.1" transform="rotate(-90 123.9 43.1)">SWCLK</text>
<text x="126.5" y="42.8" transform="rotate(-90 126.5 42.8)">SWDIO</text>
<text x="159.9" y="43.9">VBUS</text>
<text x="160.2" y="46.5">VSYS</text>
<text x="79.8" y="49">GND</text>
<text x="79.8" y="51.5">I2C1_SDA/SPI0_SCK/GP2</text>
<text x="158.3" y="51.5">3V3_EN</text>
<text x="160.7" y="49">GND</text>
<text x="79.8" y="54.1">I2C1_SCL/SPI0_TX/GP3</text>
<text x="79.8" y="56.6">UART1_TX/I2C0_SDA/SPI0_RX/GP4</text>
<text x="79.8" y="59.2">UART1_RX/I2C0_SCL/SPI0_CSN/GP5</text>
<text x="155.2" y="59.2">ADC2_GP28</text>
<text x="156.5" y="56.6">ADC_VREF</text>
<text x="157.3" y="54.1">3V3_OUT</text>
<text x="79.8" y="61.7">GND</text>
<text x="79.8" y="64.2">I2C1_SDA/SPI0_SCK/GP6</text>
<text x="146.8" y="64.2">I2C1_SCL/ADC1/GP27</text>
<text x="159.9" y="61.7">AGND</text>
<text x="79.8" y="66.8">I2C1_SCL/SPI0_TX/GP7</text>
<text x="79.8" y="69.3">UART1_TX/I2C0_SDA/SPI1_RX/GP8</text>
<text x="79.8" y="71.9">UART1_RX/I2C0_SCL/SPI1_CSN/GP9</text>
<text x="146.8" y="66.8">I2C1_SDA/ADC0/GP26</text>
<text x="159.9" y="71.9">GP22</text>
<text x="160.7" y="69.3">~{RUN}</text>
<text x="79.8" y="74.4">GND</text>
<text x="79.8" y="76.9">I2C1_SDA/SPI1_SCK/GP10</text>
<text x="151.3" y="76.9">12C0_SCL/GP21</text>
<text x="160.7" y="74.4">GND</text>
<text x="79.8" y="79.5">I2C1_SCL/SPI1_TX/GP11</text>
<text x="79.8" y="82">UART0_TX/I2C0_SDA/SPI1_RX/GP12</text>
<text x="144.8" y="82">I2C1_SCL/SPI0_TX/GP19</text>
<text x="151.7" y="79.5">I2C0_SDA/GP20</text>
<text x="79.8" y="84.6">UART0_RX/I2C0_SCL/SPI1_CSN/GP13</text>
<text x="79.8" y="89.6">I2C1_SDA/SPI1_SCK/GP14</text>
<text x="79.8" y="87.1">GND</text>
<text x="134.9" y="89.6">UART0_RX/I2C0_SCL/SPI0_CSN/GP17</text>
<text x="143.5" y="84.6">I2C1_SDA/SPI0_SCK/GP18</text>
<text x="160.7" y="87.1">GND</text>
<text x="79.8" y="92.2">I2C1_SCL/SPI1_TX/GP15</text>
<text x="136.2" y="92.2">UART0_TX/I2C0_SDA/SPI0_RX/GP16</text>
<text x="116.3" y="98" transform="rotate(-90 116.3 98)">TP1_GND</text>
<text x="118.8" y="98" transform="rotate(-90 118.8 98)">TP5_WL_GPIO0/LED</text>
<text x="121.4" y="98" transform="rotate(-90 121.4 98)">TP4_WL_GPIO1/SMPS_PS</text>
<text x="123.9" y="98" transform="rotate(-90 123.9 98)">TP3_USB_DP</text>
<text x="126.5" y="98" transform="rotate(-90 126.5 98)">TP2_USB_DM</text>
<text x="129" y="98" transform="rotate(-90 129 98)">TP6_BOOTSEL</text>
<text x="112.8" y="135.4">SDA</text>
<text x="112.8" y="132.8">SCL</text>
<text x="128.8" y="137.9">D2</text>
<text x="128.8" y="132.8">D0</text>
<text x="128.8" y="135.4">D1</text>
<text x="112.8" y="143">HREF</text>
<text x="112.8" y="140.4">VSYNC</text>
<text x="128.8" y="143">D4</text>
<text x="128.8" y="140.4">D3</text>
<text x="112.8" y="148.1">XCLK</text>
<text x="112.8" y="145.5">PCLK</text>
<text x="128.8" y="148.1">D6</text>
<text x="128.8" y="145.5">D5</text>
<text x="112.8" y="153.1">RESET</text>
<text x="112.8" y="155.7">PWDWN</text>
<text x="128.8" y="150.6">D7</text>
<text x="112.8" y="160.8">+3V3</text>
<text x="112.8" y="163.3">GND</text>
</g>
<g font-size="1.4" fill="#840000">
<text x="36.7" y="44">OV_SDA_PICO_IO0_SDA</text>
<text x="37.5" y="46.5">OV_SCL_PICO_IO1_SCL</text>
<text x="38.3" y="51.6">OV_VSYNC_PICO_IO2</text>
<text x="39.2" y="54.1">OV_HREF_PICO_IO3</text>
<text x="39.2" y="56.7">OV_PCLK_PICO_IO4</text>
<text x="40" y="59.2">OV_XCLK_PICO_IO5</text>
<text x="41.1" y="64.3">OV_D7_PICO_IO6</text>
<text x="41.1" y="71.9">OV_D4_PICO_IO9</text>
<text x="41.1" y="69.4">OV_D5_PICO_IO8</text>
<text x="41.1" y="66.8">OV_D6_PICO_IO7</text>
<text x="40.1" y="77">OV_D3_PICO_IO10</text>
<text x="40.1" y="82.1">OV_D1_PICO_IO12</text>
<text x="40.1" y="79.5">OV_D2_PICO_IO11</text>
<text x="37.5" y="89.7">OV_PWDWN_PICO_IO14</text>
<text x="40.1" y="84.6">OV_D0_PICO_IO13</text>
<text x="40.1" y="92.2">OV_RST_PICO_IO15</text>
<text x="77.3" y="135.4">OV_SDA_PICO_IO0_SDA</text>
<text x="77.4" y="132.9">OV_SCL_PICO_IO1_SCL</text>
<text x="140.1" y="135.4">OV_D1_PICO_IO12</text>
<text x="140.1" y="138">OV_D2_PICO_IO11</text>
<text x="140.1" y="132.9">OV_D0_PICO_IO13</text>
<text x="88.6" y="140.5">OV_VSYNC_PICO_IO2</text>
<text x="89.5" y="143">OV_HREF_PICO_IO3</text>
<text x="140.1" y="143">OV_D4_PICO_IO9</text>
<text x="140.1" y="140.5">OV_D3_PICO_IO10</text>
<text x="88.8" y="148.1">OV_XCLK_PICO_IO5</text>
<text x="89.5" y="145.6">OV_PCLK_PICO_IO4</text>
<text x="140.1" y="148.1">OV_D6_PICO_IO7</text>
<text x="140.1" y="145.6">OV_D5_PICO_IO8</text>
<text x="86.3" y="155.7">OV_PWDWN_PICO_IO14</text>
<text x="88.9" y="153.2">OV_RST_PICO_IO15</text>
<text x="140.1" y="150.7">OV_D7_PICO_IO6</text>
</g>
</svg>
